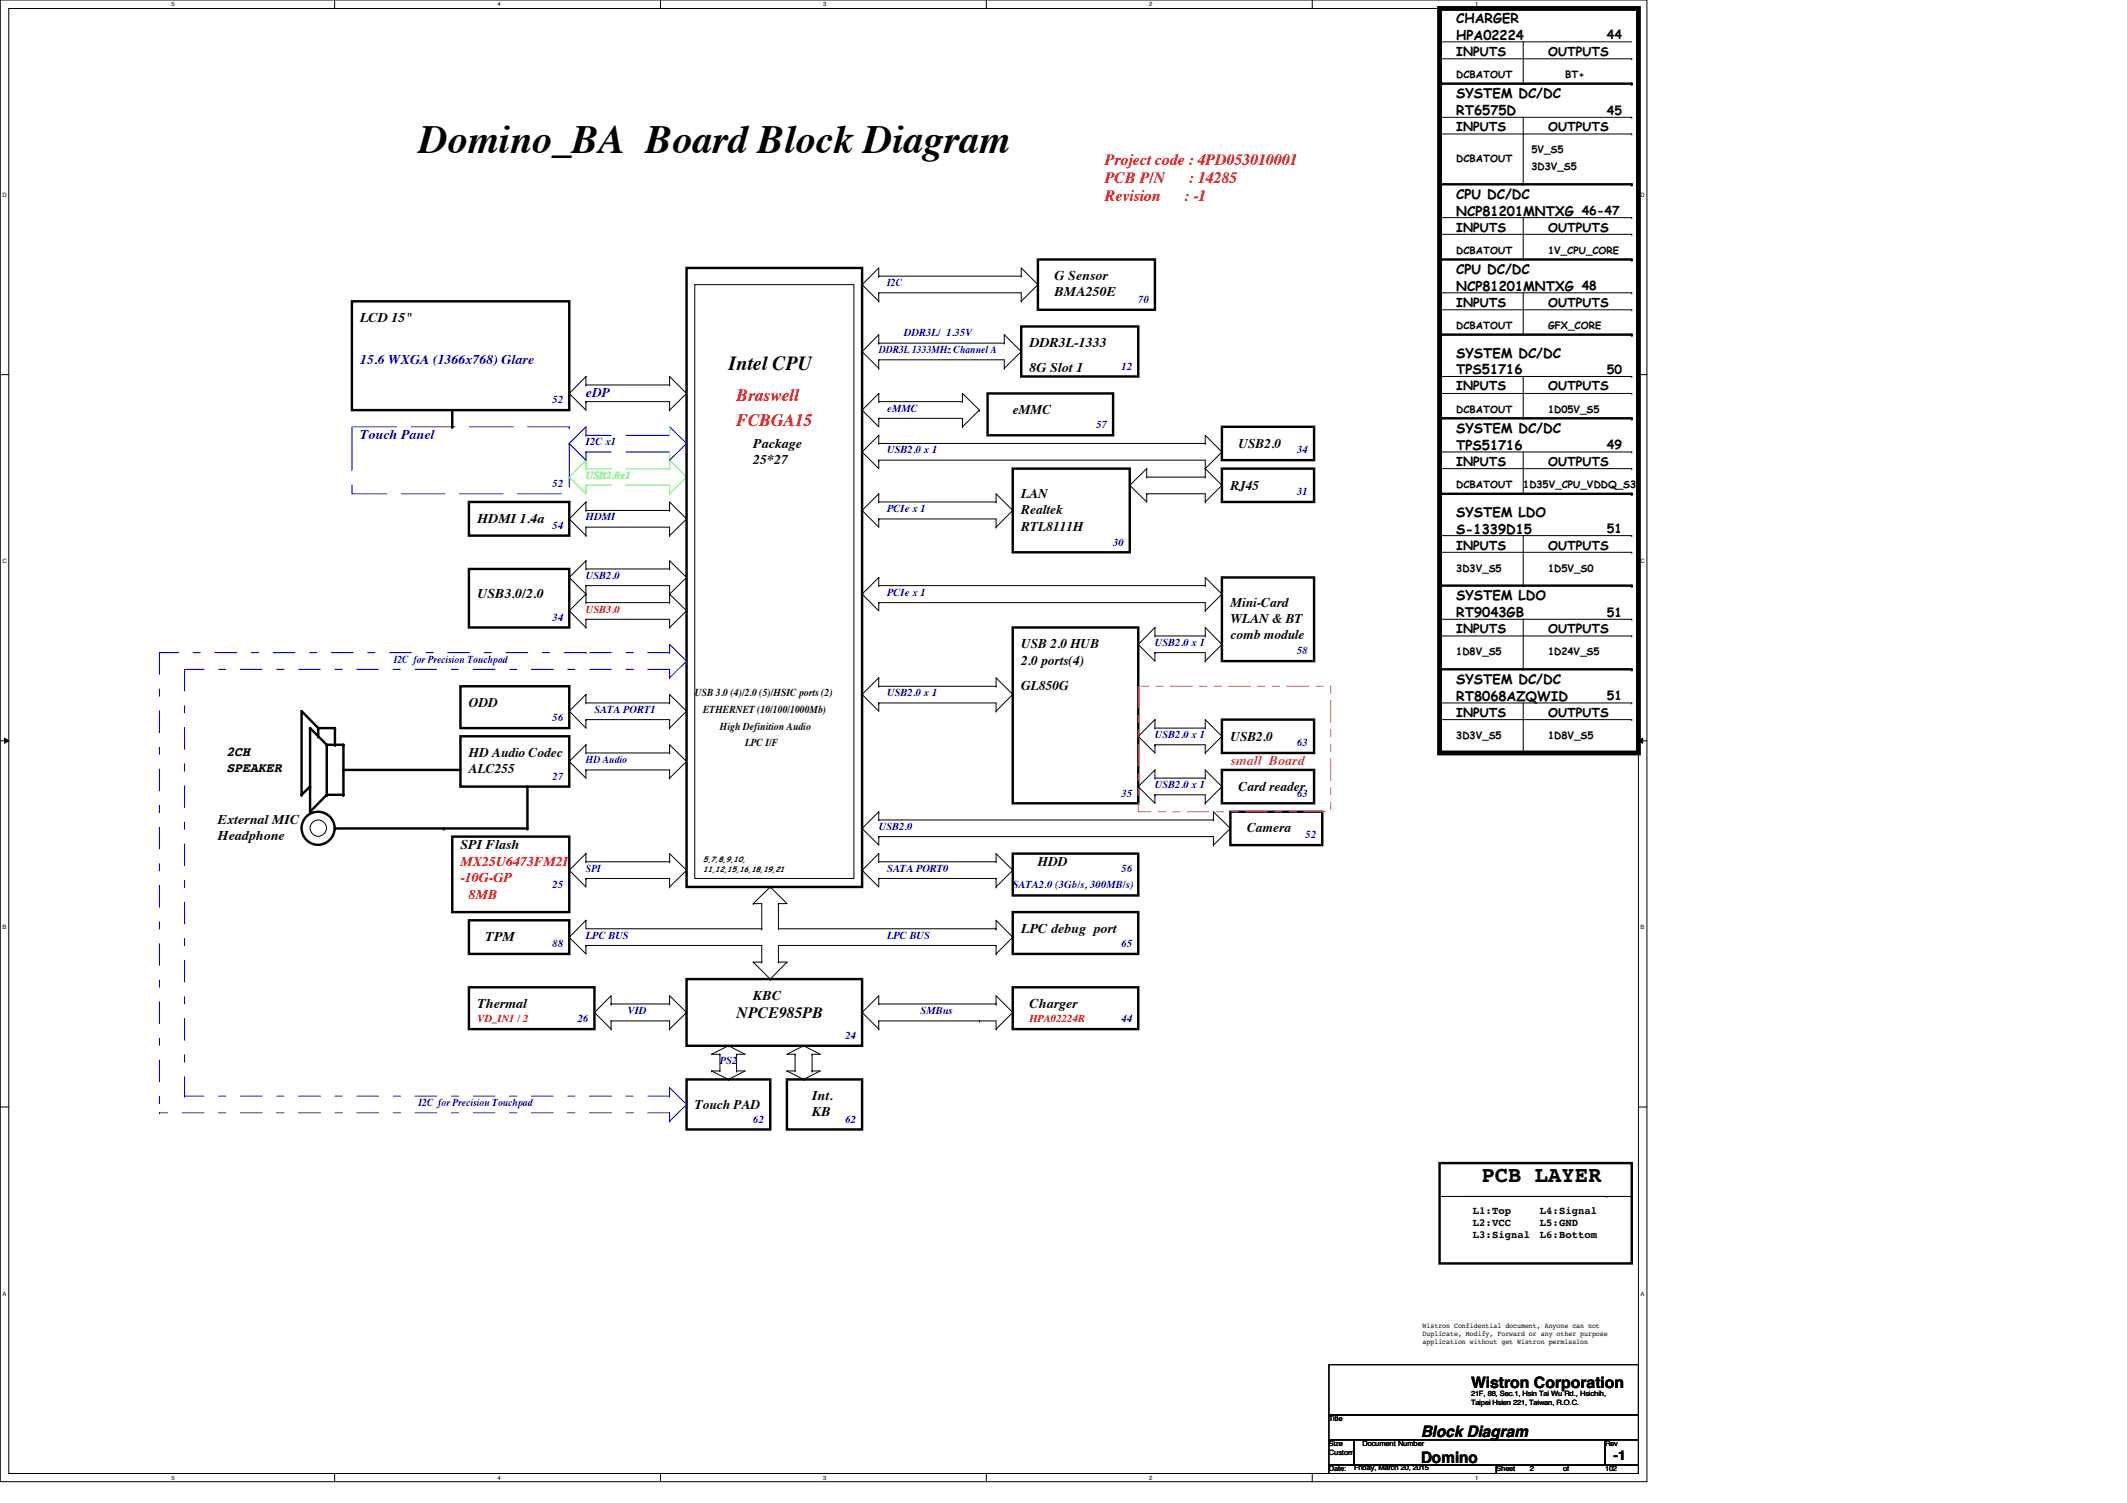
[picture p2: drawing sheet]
<svg xmlns="http://www.w3.org/2000/svg" width="297mm" height="210mm" viewBox="0 0 297 210" stroke-linecap="round" stroke-linejoin="round" font-family="sans-serif">
<path d="M0 0h230v206.9h-230zM1.2 1.2h227.6v204.6h-227.6z" fill="none" stroke="#000" stroke-width=".14"/>
<g fill="#fff">
<path d="M24 .1h.4v1h-.4z"/>
<path d="M24 205.9h.4v.9h-.4z"/>
</g>
<path d="M46.7 0v1.2M46.7 205.8v1.2" fill="none" stroke="#000" stroke-width=".14"/>
<g fill="#fff">
<path d="M69.5 .1h.4v1h-.4z"/>
<path d="M69.5 205.9h.4v.9h-.4z"/>
</g>
<path d="M92.2 0v1.2M92.2 205.8v1.2" fill="none" stroke="#000" stroke-width=".14"/>
<g fill="#fff">
<path d="M115 .1h.4v1h-.4z"/>
<path d="M115 205.9h.4v.9h-.4z"/>
</g>
<path d="M137.7 0v1.2M137.7 205.8v1.2" fill="none" stroke="#000" stroke-width=".14"/>
<g fill="#fff">
<path d="M160.5 .1h.4v1h-.4z"/>
<path d="M160.5 205.9h.4v.9h-.4z"/>
</g>
<path d="M183.3 0v1.2M183.3 205.8v1.2" fill="none" stroke="#000" stroke-width=".14"/>
<g fill="#fff">
<path d="M206 .1h.5v1h-.5z"/>
<path d="M206 205.9h.5v.9h-.5z"/>
<path d="M.3 26.8h.6v.9h-.6z"/>
<path d="M229.1 26.8h.6v.9h-.6z"/>
<path d="M.3 77.9h.6v.9h-.6z"/>
<path d="M229.1 77.9h.6v.9h-.6z"/>
</g>
<path d="M0 52.3h1.2M228.8 52.3h1.2" fill="none" stroke="#000" stroke-width=".14"/>
<g fill="#fff">
<path d="M.3 129h.6v1h-.6z"/>
<path d="M229.1 129h.6v1h-.6z"/>
</g>
<path d="M0 103.5h1.2M.6 103.1l.6 .4-.6 .3zM228.8 103.5h1.2M228.8 103.5l.6-.4v.7z" fill="none" stroke="#000" stroke-width=".14"/>
<path d="M.6 103.1l.6 .4-.6 .3zM228.8 103.5l.6-.4v.7z" fill="#000"/>
<g fill="#fff">
<path d="M.3 180.2h.6v.9h-.6z"/>
<path d="M229.1 180.2h.6v.9h-.6z"/>
</g>
<g fill="none" stroke="#000" stroke-width=".14">
<path d="M201 5.8h.1M201 8.2h26.9M201 16.4h26.9M201 18.7h26.9M201 5.8h26.9M212.7 11.7h.1M212.7 5.8v5.9M212.7 16.4v9.3M227.9 8.2h.1M227.9 16.4h.1M227.9 18.7h.1M97 39.8h22.2v82.9h-22.2z"/>
<path d="M120.4 39.8h.1M120.4 39.8l2.3 2.3M122.7 38.6h19.9M122.7 38.6h.1M122.7 38.6v-1.2l-2.3 2.4M142.6 38.6h.1M142.6 38.6v-1.2l2.3 2.4M144.9 39.8l-2.3 2.3M144.9 39.8h.1M201 30.4h26.9M201 32.7h26.9M212.7 25.7h.1"/>
<path d="M212.7 36.2h.1M212.7 30.4v5.8M227.9 30.4h.1M227.9 32.7h.1M79.5 54.9l2.3 2.4v-1.2M79.5 54.9h.1M81.8 56.1h11.7v1.2M81.8 53.8h11.7M81.8 52.6h.1M81.8 56.1h.1M81.8 53.8h.1M81.8 52.6l-2.3 2.3"/>
<path d="M81.8 52.6v1.2M93.5 57.3h.1M93.5 53.8h.1M93.5 53.8v-1.2l2.4 2.3M95.9 54.9l-2.4 2.4M95.9 54.9h.1M120.4 49.1h.1M120.4 57.3h.1M120.4 57.3l2.3 2.3v-1.2M120.4 49.1l2.3 2.3M122.7 47.9h17.5M122.7 50.2h17.5v1.2"/>
<path d="M122.7 40.9h19.9v1.2M122.7 56.1h11.7M122.7 58.4h11.7v1.2M122.7 47.9h.1M122.7 51.4h.1M122.7 50.2h.1M122.7 58.4h.1M122.7 54.9h.1M122.7 56.1h.1M122.7 42.1h.1M122.7 40.9h.1M122.7 40.9v1.2"/>
<path d="M122.7 47.9v-1.2l-2.3 2.4M122.7 50.2v1.2M122.7 54.9v1.2M122.7 54.9l-2.3 2.4M134.4 56.1h.1M134.4 59.6h.1M134.4 56.1v-1.2l2.4 2.4M136.8 57.3l-2.4 2.3M136.8 57.3h.1M140.2 47.9h.1M140.2 51.4h.1M140.2 47.9v-1.2l2.4 2.4"/>
<path d="M142.6 49.1l-2.4 2.3M142.6 49.1h.1M142.6 42.1h.1M201 54.9h26.9M201 52.6h26.9M201 40.9h26.9M201 43.3h26.9M212.7 58.4h.1M212.7 46.7h.1M212.7 40.9v5.8M212.7 52.6v5.8M227.9 54.9h.1"/>
<path d="M227.9 52.6h.1M227.9 40.9h.1M227.9 43.3h.1M79.5 72.5l2.3 2.3M79.5 72.5h.1M81.8 73.6h11.7v1.2M81.8 71.3h11.7M81.8 79.5h11.7M81.8 70.1h.1M81.8 74.8h.1M81.8 71.3h.1M81.8 73.6h.1"/>
<path d="M81.8 78.3h.1M81.8 79.5h.1M81.8 70.1v1.2M81.8 73.6v1.2M81.8 78.3v1.2M81.8 70.1l-2.3 2.4M81.8 78.3l-2.3 2.3M93.5 71.3h.1M93.5 74.8h.1M93.5 79.5h.1M93.5 71.3v-1.2l2.4 2.4M93.5 79.5v-1.2l2.4 2.3"/>
<path d="M95.9 72.5l-2.4 2.3M95.9 72.5h.1M120.4 71.3h.1M120.4 63.1h.1M120.4 63.1l2.3 2.3v-1.1M120.4 71.3l2.3 2.3v-1.1M122.7 64.3h45.6v2.3M122.7 61.9h45.6M122.7 70.1h.1M122.7 72.5h.1M122.7 69h.1M122.7 61.9h.1"/>
<path d="M122.7 64.3h.1M122.7 60.8h.1M122.7 60.8v1.1M122.7 69v1.1M122.7 69l-2.3 2.3M122.7 60.8l-2.3 2.3M122.7 72.5h16.4v1.1M122.7 70.1h16.4M139.1 73.6h.1M139.1 70.1h.1M139.1 70.1v-1.1l2.3 2.3M141.4 71.3h.1"/>
<path d="M141.4 71.3l-2.3 2.3M157.8 67.8h.1M157.8 67.8l2.3 2.3v-1.1M160.1 65.4h.1M160.1 69h.1M160.1 66.6h.1M160.1 65.4v1.2M160.1 65.4l-2.3 2.4M160.1 69h8.2v1.1M160.1 66.6h8.2M168.3 70.1h.1M168.3 66.6h.1"/>
<path d="M168.3 65.4h.1M168.3 61.9h.1M168.3 61.9v-1.1l2.3 2.3M168.3 65.4l2.3 2.4M170.6 67.8l-2.3 2.3M170.6 63.1l-2.3 2.3M170.6 67.8h.1M170.6 63.1h.1M201 65.4h26.9M201 63.1h26.9M201 74.8h26.9M201 77.1h26.9"/>
<path d="M212.7 69h.1M212.7 63.1v5.9M212.7 74.8v7M227.9 65.4h.1M227.9 63.1h.1M227.9 74.8h.1M227.9 77.1h.1M79.5 99.3l2.3 2.4v-1.2M79.5 85.3l2.3 2.3M79.5 80.6l2.3 2.4M79.5 85.3h.1M79.5 99.3h.1"/>
<path d="M79.5 80.6h.1M81.8 81.8h11.7v2.4M81.8 86.5h11.7v1.1M81.8 98.2h11.7M81.8 84.2h11.7M81.8 83h.1M81.8 86.5h.1M81.8 87.6h.1M81.8 84.2h.1M81.8 97h.1M81.8 98.2h.1M81.8 81.8h.1"/>
<path d="M81.8 81.8v2.4M81.8 86.5v1.1M81.8 97v1.2M81.8 83l-2.3 2.3M81.8 97l-2.3 2.3M93.5 84.2h.1M93.5 87.6h.1M93.5 98.2h.1M93.5 83h.1M93.5 98.2v-1.2l2.4 2.3M93.5 83l2.4 2.3M95.9 85.3l-2.4 2.3"/>
<path d="M95.9 99.3l-2.4 2.4M95.9 80.6l-2.4 2.4M95.9 85.3h.1M95.9 99.3h.1M95.9 80.6h.1M120.4 97h.1M120.4 83h.1M120.4 97l2.3 2.3v-1.1M120.4 83l2.3 2.3v-1.1M122.7 84.2h45.6v1.1M122.7 81.8h45.6M122.7 95.8h.1"/>
<path d="M122.7 98.2h.1M122.7 94.7h.1M122.7 81.8h.1M122.7 84.2h.1M122.7 80.6h.1M122.7 94.7l-2.3 2.3M122.7 80.6v1.2M122.7 94.7v1.1M122.7 80.6l-2.3 2.4M122.7 98.2h16.4v1.1M122.7 95.8h16.4M139.1 99.3h.1"/>
<path d="M139.1 95.8h.1M139.1 95.8v-1.1l2.3 2.3M141.4 97h.1M141.4 97l-2.3 2.3M159 90l2.3 2.3v-1.2M159 90h.1M161.3 88.8h.1M161.3 91.1h.1M161.3 87.6h.1M161.3 87.6l-2.3 2.4M161.3 87.6v1.2M161.3 91.1h7v1.2"/>
<path d="M161.3 88.8h7M168.3 92.3h.1M168.3 88.8h.1M168.3 85.3h.1M168.3 81.8h.1M168.3 81.8v-1.2l2.3 2.4M168.3 88.8v-1.2l2.3 2.4M170.6 90l-2.3 2.3M170.6 83l-2.3 2.3M170.6 90h.1M170.6 83h.1M201 98.2h26.9"/>
<path d="M201 88.8h26.9M201 86.5h26.9M212.7 81.8h.1M212.7 93.5h.1M212.7 86.5v7M212.7 98.2v7M227.9 98.2h.1M227.9 88.8h.1M227.9 86.5h.1M79.5 106.3l2.3 2.4v-1.2M79.5 106.3h.1M81.8 100.5h11.7v1.2"/>
<path d="M81.8 107.5h11.7v1.2M81.8 105.2h11.7M81.8 119.2h.1M81.8 105.2h.1M81.8 107.5h.1M81.8 104h.1M81.8 100.5h.1M81.8 104v1.2M81.8 119.2v1.2M81.8 119.2l-2.3 2.3M81.8 104l-2.3 2.3M93.5 105.2h.1"/>
<path d="M93.5 108.7h.1M93.5 101.7h.1M93.5 105.2v-1.2l2.4 2.3M95.9 106.3l-2.4 2.4M95.9 106.3h.1M120.4 115.7h.1M120.4 115.7l2.3 2.3v-1.2M122.7 116.8h46.8v1.2M122.7 114.5h46.8M122.7 119.2h.1M122.7 114.5h.1M122.7 116.8h.1"/>
<path d="M122.7 113.4h.1M122.7 113.4v1.1M122.7 119.2v1.2M122.7 119.2l-2.3 2.3M122.7 113.4l-2.3 2.3M159 102.8l2.3 2.4v-1.2M159 109.9l2.3 2.3v-1.2M159 102.8h.1M159 109.9h.1M161.3 101.7h.1M161.3 104h.1M161.3 100.5h.1"/>
<path d="M161.3 108.7h.1M161.3 111h.1M161.3 107.5h.1M161.3 100.5v1.2M161.3 107.5v1.2M161.3 100.5l-2.3 2.3M161.3 107.5l-2.3 2.4M161.3 104h7v1.2M161.3 111h7v1.2M161.3 101.7h7M161.3 108.7h7M168.3 105.2h.1"/>
<path d="M168.3 101.7h.1M168.3 112.2h.1M168.3 108.7h.1M168.3 101.7v-1.2l2.3 2.3M168.3 108.7v-1.2l2.3 2.4M169.5 118h.1M169.5 114.5h.1M169.5 114.5v-1.1l2.3 2.3M170.6 102.8l-2.3 2.4M170.6 109.9l-2.3 2.3M170.6 102.8h.1M170.6 109.9h.1"/>
<path d="M171.8 115.7l-2.3 2.3M171.8 115.7h.1M201 100.5h26.9M212.7 105.2h.1M227.9 100.5h.1M79.5 121.5l2.3 2.4v-1.2M79.5 130.9l2.3 2.3v-1.2M79.5 130.9h.1M79.5 121.5h.1M81.8 122.7h11.7v1.2M81.8 120.4h11.7M81.8 132h24.6v2.4"/>
<path d="M81.8 128.5h.1M81.8 132h.1M81.8 120.4h.1M81.8 122.7h.1M81.8 128.5v1.2h24.6M81.8 128.5l-2.3 2.4M93.5 120.4h.1M93.5 123.9h.1M93.5 120.4v-1.2l2.4 2.3M95.9 121.5l-2.4 2.4M95.9 121.5h.1M105.2 134.4h1.2"/>
<path d="M105.2 126.2h1.2v3.5M105.2 134.4h.1M105.2 126.2h.1M105.2 134.4l2.4 2.3M106.4 129.7h.1M106.4 134.4h.1M107.6 136.7h.1M107.6 123.9h.1M107.6 123.9l2.3 2.3h-1.2M107.6 123.9l-2.4 2.3M108.7 126.2h.1M108.7 134.4h.1"/>
<path d="M108.7 129.7h.1M108.7 129.7h30.4M108.7 134.4h1.2M108.7 126.2v3.5M109.9 134.4h.1M109.9 134.4l-2.3 2.3M120.4 121.5h.1M120.4 121.5l2.3 2.4v-1.2M122.7 120.4h.1M122.7 122.7h.1M122.7 122.7h16.4M122.7 120.4h16.4"/>
<path d="M139.1 132h-30.4v2.4M139.1 122.7h.1M139.1 123.9h.1M139.1 120.4h.1M139.1 129.7h.1M139.1 132h.1M139.1 133.2h.1M139.1 120.4v-1.2l2.3 2.3M139.1 122.7v1.2M139.1 129.7v-1.2l2.3 2.4M139.1 132v1.2M141.4 121.5h.1"/>
<path d="M141.4 130.9h.1M141.4 121.5l-2.3 2.4M141.4 130.9l-2.3 2.3M0 154.6h1.2M83 141.4h.1M83 141.4l2.3 2.3M85.3 142.6h8.2v1.1M85.3 140.2h8.2M85.3 140.2h.1M85.3 143.7h.1M85.3 142.6h.1M85.3 140.2v-1.1l-2.3 2.3"/>
<path d="M85.3 142.6v1.1M93.5 140.2h.1M93.5 143.7h.1M93.5 140.2v-1.1l2.4 2.3M95.9 141.4l-2.4 2.3M95.9 141.4h.1M99.4 149.6h.1M99.4 149.6l2.3 1.1M99.4 149.6h1.1M100.5 147.2h.1M100.5 149.6h.1M100.5 147.2v2.4"/>
<path d="M101.7 146l-2.3 1.2h1.1M101.7 146h.1M101.7 150.7h.1M101.7 146l2.4 1.2h-1.2M102.9 149.6h1.2l-2.4 1.1M102.9 149.6h.1M102.9 147.2h.1M102.9 147.2v2.4M109.9 149.6h.1M109.9 149.6l2.3 1.1M109.9 149.6h1.1M111 147.2h.1"/>
<path d="M111 149.6h.1M111 147.2v2.4M112.2 146l-2.3 1.2h1.1M112.2 146h.1M112.2 150.7h.1M112.2 146l2.4 1.2h-1.2M113.4 149.6h1.2l-2.4 1.1M113.4 149.6h.1M113.4 147.2h.1M113.4 147.2v2.4M120.4 141.4h.1M120.4 141.4l2.3 2.3"/>
<path d="M122.7 143.7h.1M122.7 142.6h.1M122.7 140.2h.1M122.7 142.6h16.4v1.1M122.7 140.2v-1.1l-2.3 2.3M122.7 142.6v1.1M122.7 140.2h16.4M136.8 142.6h.1M139.1 140.2h.1M139.1 143.7h.1M139.1 140.2v-1.1l2.3 2.3M141.4 141.4h.1"/>
<path d="M141.4 141.4l-2.3 2.3M228.8 154.6h1.2M201 167.1h26.9M224.4 167.1h.1M227.9 167.1h.1M185.6 190.6h43.2v7h-43.2zM185.6 197.6h43.2v3.5h-43.2zM185.6 201.1h3.5v3.5h-3.5zM185.6 204.6h23.4v1.2h-23.4zM189.1 201.1h35.1v3.5h-35.1zM209 204.6h19.8v1.2h-19.8zM224.2 201.1h4.6v3.5h-4.6z"/>
<circle cx="44.4" cy="115.6" r="1.14"/>
</g>
<g fill="none" stroke="#000" stroke-width=".34">
<path d="M201 11.7h26.9M95.9 37.4h24.5v86.5h-24.5zM144.9 36.2h16.4v7.1h-16.4zM201 25.7h26.9M201 36.2h26.9M49.1 42.1h30.4v15.2h-30.4zM63.2 57.3v2.3M137.9 54.9h17.5v5.9h-17.5zM142.6 45.6h16.4v7h-16.4zM170.6 59.6h12.9v4.7h-12.9zM201 58.4h26.9M201 46.7h26.9"/>
<path d="M65.5 70.1h14v4.7h-14zM65.5 79.5h14v8.1h-14zM141.4 65.4h16.4v11.7h-16.4zM170.6 65.4h12.9v4.7h-12.9zM201 69h26.9M64.3 95.8h15.2v5.9h-15.2zM141.4 87.6h17.6v24.6h-17.6zM170.6 80.6h12.9v11.7h-12.9zM201 81.8h26.9M201 93.5h26.9M44.4 101.7l-2.3-2.4v11.7l1.2-1.1M44.4 101.7h2.4v2.3"/>
<path d="M44.4 101.7v1.1M45.6 104l-2.3-2.3v11.7l2.3-2.4M45.6 104v7M45.6 104h2.4v7h-2.4M48 107.5h16.3M63.2 116.8h16.3v10.6h-16.3zM64.3 102.8h15.2v7.1h-15.2zM73.7 109.9v5.8h-26.9M141.4 119.2h17.6v5.9h-17.6zM170.6 100.5h12.9v4.7h-12.9zM170.6 107.5h12.9v4.7h-12.9zM171.8 113.4h12.9v4.6h-12.9z"/>
<path d="M201 105.2h26.9M65.5 137.9h17.5v5.8h-17.5zM65.5 128.5h14v4.7h-14zM95.9 136.7h24.5v9.3h-24.5zM141.4 127.4h17.6v5.8h-17.6zM141.4 137.9h17.6v5.8h-17.6zM95.9 150.7h11.7v7h-11.7zM109.9 150.7h10.5v7h-10.5zM201 162.4h26.9v14h-26.9z"/>
<circle cx="44.4" cy="115.7" r="2.31"/>
</g>
<g fill="none" stroke="#00f" stroke-width=".14" stroke-dasharray="6.1 2">
<path d="M49.1 59.6h30.4v9.4h-30.4zM81.8 59.6h.1M81.8 59.6l-2.3 2.3M93.5 59.6l2.4 2.3M79.5 61.9h.1M81.8 60.8v-1.2M81.8 64.3v-1.2M81.8 63.1h.1M81.8 64.3l-2.3-2.4M81.8 60.8h.1M93.5 60.8h-11.7M93.5 63.1h-11.7"/>
<path d="M93.5 64.3l2.4-2.4M95.9 61.9h.1M93.5 90l2.4 2.3M95.9 92.3h.1"/>
</g>
<g fill="none" stroke="#0f0" stroke-width=".14" stroke-dasharray="6.1 2">
<path d="M93.5 59.6v1.2M79.5 66.6h.1M81.8 65.4v-1.1M81.8 64.3h.1M81.8 69v-1.2M81.8 67.8h.1M81.8 64.3l-2.3 2.3M81.8 69l-2.3-2.4M81.8 65.4h.1M93.5 65.4h-11.7M93.5 67.8h-11.7M93.5 64.3l2.4 2.3"/>
<path d="M93.5 67.8v1.2M93.5 69h.1M93.5 64.3v1.1M93.5 65.4h.1M93.5 69l2.4-2.4M93.5 63.1v1.2M93.5 64.3h.1M93.5 60.8h.1M95.9 66.6h.1"/>
</g>
<g fill="#000">
<circle cx="227.9" cy="11.7" r=".17"/>
<circle cx="227.9" cy="36.2" r=".17"/>
<circle cx="227.9" cy="25.7" r=".17"/>
<circle cx="63.2" cy="59.6" r=".17"/>
<circle cx="227.9" cy="58.4" r=".17"/>
<circle cx="227.9" cy="46.7" r=".17"/>
<circle cx="227.9" cy="69" r=".17"/>
<circle cx="227.9" cy="81.8" r=".17"/>
<circle cx="227.9" cy="93.5" r=".17"/>
<circle cx="42.1" cy="111" r=".17"/>
<circle cx="43.3" cy="109.9" r=".17"/>
<circle cx="43.3" cy="113.4" r=".17"/>
<circle cx="43.3" cy="101.7" r=".17"/>
<circle cx="44.4" cy="102.8" r=".17"/>
<circle cx="44.4" cy="101.7" r=".17"/>
<circle cx="45.6" cy="104" r=".17"/>
<circle cx="45.6" cy="111" r=".17"/>
<circle cx="46.8" cy="104" r=".17"/>
<circle cx="46.8" cy="101.7" r=".17"/>
<circle cx="46.8" cy="115.7" r=".17"/>
<circle cx="48" cy="104" r=".17"/>
<circle cx="48" cy="111" r=".17"/>
<circle cx="48" cy="107.5" r=".17"/>
<circle cx="62" cy="115.7" r=".17"/>
<circle cx="73.7" cy="115.7" r=".17"/>
<circle cx="227.9" cy="105.2" r=".17"/>
</g>
<path d="M159 95.8h26.8v17.6h-26.8z" fill="none" stroke="#ff8000" stroke-width=".14" stroke-dasharray="3 1 1 1 1 1"/>
<g fill="none" stroke="#00f" stroke-width=".14" stroke-dasharray="3 2 1 2">
<path d="M22.3 91.1h.1M22.3 91.1v64.3M25.8 93.5h.1M25.8 93.5v59.6M81.8 91.1h-59.5M81.8 91.1h.1M93.5 91.1h-11.7M93.5 93.5h-67.7M93.5 93.5v1.2M93.5 94.7h.1M93.5 90v1.1M93.5 91.1h.1"/>
<path d="M93.5 94.7l2.4-2.4M95.9 92.3h.1M22.3 155.4h.1M25.8 153.1h.1M93.5 153.1h-67.7M93.5 155.4h-71.2M93.5 151.9l2.4 2.4M93.5 155.4v1.2M93.5 156.6h.1M93.5 151.9v1.2M93.5 153.1h.1M93.5 156.6l2.4-2.3"/>
<path d="M95.9 154.3h.1"/>
</g>
<path d="M201 1.2h27.8v104h-27.8z" fill="none" stroke="#000" stroke-width=".68"/>
<text font-size="5.6" x="58.5" y="21.4">Domino_BA Board Block Diagram</text>
<text font-size="3.1" x="206.9" y="165.1">PCB LAYER</text>
<text font-size="2.8" x="101.7" y="51.6">Intel CPU</text>
<g font-size="2.4" fill="#f00">
<text x="102.9" y="56">Braswell</text>
<text x="102.9" y="59.5">FCBGA15</text>
</g>
<g font-size="2.2" fill="#f00">
<text x="154.3" y="23">Project code : 4PD053010001</text>
<text x="154.3" y="25.6">PCB P/N</text>
<text x="154.3" y="28.1">Revision</text>
<text x="165.4" y="28.1">: -1</text>
<text x="166" y="25.6">: 14285</text>
</g>
<g font-size="2.2">
<text x="102.9" y="142.2">NPCE985PB</text>
<text x="205.4" y="193.8">Wistron Corporation</text>
<text x="198.5" y="200.7">Block Diagram</text>
<text x="198.5" y="204.3">Domino</text>
</g>
<g font-size="1.9">
<text x="203.4" y="5.5">HPA02224</text>
<text x="203.4" y="3.2">CHARGER</text>
<text x="203.4" y="16.1">RT6575D</text>
<text x="203.4" y="13.7">SYSTEM DC/DC</text>
<text x="203.4" y="27.8">CPU DC/DC</text>
<text x="203.4" y="30.1">NCP81201MNTXG 46-47</text>
<text x="147.3" y="41.4">BMA250E</text>
<text x="147.3" y="39.2">G Sensor</text>
<text x="203.4" y="40.6">NCP81201MNTXG 48</text>
<text x="203.4" y="38.3">CPU DC/DC</text>
<text x="50.3" y="45">LCD 15&quot;</text>
<text x="143.8" y="52">8G Slot 1</text>
<text x="143.8" y="48.5">DDR3L-1333</text>
<text x="203.4" y="52.3">TPS51716</text>
<text x="203.4" y="50">SYSTEM DC/DC</text>
<text x="141.4" y="57.8">eMMC</text>
<text x="105.2" y="64.8">25*27</text>
<text x="105.2" y="62.5">Package</text>
<text x="173" y="62.5">USB2.0</text>
<text x="203.4" y="60.5">SYSTEM DC/DC</text>
<text x="203.4" y="62.8">TPS51716</text>
<text x="142.6" y="69.5">LAN</text>
<text x="142.6" y="71.8">Realtek</text>
<text x="171.8" y="68.4">RJ45</text>
<text x="66.7" y="73">HDMI 1.4a</text>
<text x="142.6" y="74.2">RTL8111H</text>
<text x="203.4" y="72.1">SYSTEM LDO</text>
<text x="203.4" y="74.5">S-1339D15</text>
<text x="66.7" y="83.5">USB3.0/2.0</text>
<text x="203.4" y="83.8">SYSTEM LDO</text>
<text x="171.8" y="84.7">Mini-Card</text>
<text x="171.8" y="87">WLAN &amp; BT</text>
<text x="171.8" y="89.2">comb module</text>
<text x="203.4" y="86.2">RT9043GB</text>
<text x="142.6" y="90.6">USB 2.0 HUB</text>
<text x="142.6" y="92.9">2.0 ports(4)</text>
<text x="203.4" y="95.5">SYSTEM DC/DC</text>
<text x="65.5" y="98.7">ODD</text>
<text x="142.6" y="96.4">GL850G</text>
<text x="203.4" y="97.9">RT8068AZQWID</text>
<text x="31.6" y="105.6">2CH</text>
<text x="31.6" y="107.8">SPEAKER</text>
<text x="65.5" y="108">ALC255</text>
<text x="65.5" y="105.7">HD Audio Codec</text>
<text x="171.8" y="103.4">USB2.0</text>
<text x="173" y="110.4">Card reader</text>
<text x="30.4" y="117.3">Headphone</text>
<text x="30.4" y="115.1">External MIC</text>
<text x="64.3" y="118.6">SPI Flash</text>
<text x="174.2" y="116.2">Camera</text>
<text x="144.9" y="120.9">HDD</text>
<text x="67.8" y="131.4">TPM</text>
<text x="142.6" y="130.3">LPC debug port</text>
<text x="66.7" y="140.8">Thermal</text>
<text x="105.2" y="139.6">KBC</text>
<text x="143.8" y="140.8">Charger</text>
<text x="97" y="154.8">Touch PAD</text>
<text x="113.4" y="155.9">KB</text>
<text x="113.4" y="153.6">Int.</text>
<text x="225.3" y="204">-1</text>
</g>
<g font-size="1.9" fill="#00f">
<text x="50.3" y="50.8">15.6 WXGA (1366x768) Glare</text>
<text x="81.8" y="55.5">eDP</text>
<text x="50.3" y="61.3">Touch Panel</text>
</g>
<text font-size="1.9" fill="#ff8000" x="171.8" y="106.9">small Board</text>
<g font-size="1.9" fill="#f00">
<text x="64.3" y="123.2">-10G-GP</text>
<text x="64.3" y="120.9">MX25U6473FM2I</text>
<text x="65.5" y="125.6">8MB</text>
</g>
<g font-size="1.7">
<text x="224.4" y="5.5">44</text>
<text x="203.4" y="7.8">INPUTS</text>
<text x="216.2" y="7.8">OUTPUTS</text>
<text x="224.4" y="16">45</text>
<text x="203.4" y="18.3">INPUTS</text>
<text x="216.2" y="18.3">OUTPUTS</text>
<text x="203.4" y="32.3">INPUTS</text>
<text x="216.2" y="32.3">OUTPUTS</text>
<text x="203.4" y="42.8">INPUTS</text>
<text x="216.2" y="42.8">OUTPUTS</text>
<text x="224.4" y="52.2">50</text>
<text x="203.4" y="54.5">INPUTS</text>
<text x="216.2" y="54.5">OUTPUTS</text>
<text x="203.4" y="65.1">INPUTS</text>
<text x="216.2" y="65.1">OUTPUTS</text>
<text x="224.4" y="62.7">49</text>
<text x="203.4" y="76.8">INPUTS</text>
<text x="216.2" y="76.8">OUTPUTS</text>
<text x="224.4" y="74.4">51</text>
<text x="203.4" y="88.4">INPUTS</text>
<text x="216.2" y="88.4">OUTPUTS</text>
<text x="224.4" y="86.1">51</text>
<text x="203.4" y="100.1">INPUTS</text>
<text x="216.2" y="100.1">OUTPUTS</text>
<text x="224.4" y="97.8">51</text>
</g>
<g font-size="1.5" fill="#00f">
<text x="123.9" y="40">I2C</text>
<text x="126.2" y="47">DDR3L/ 1.35V</text>
<text x="159" y="42.3">70</text>
<text x="122.7" y="49.3">DDR3L 1333MHz Channel A</text>
<text x="156.6" y="51.6">12</text>
<text x="77.2" y="56.3">52</text>
<text x="123.9" y="57.5">eMMC</text>
<text x="153.1" y="59.8">57</text>
<text x="81.8" y="62.2">I2C x1</text>
<text x="123.9" y="63.3">USB2.0 x 1</text>
<text x="181.1" y="63.3">34</text>
<text x="77.2" y="68">52</text>
<text x="123.9" y="71.5">PCIe x 1</text>
<text x="181.1" y="69.2">31</text>
<text x="77.2" y="73.9">54</text>
<text x="81.8" y="72.7">HDMI</text>
<text x="155.4" y="76.2">30</text>
<text x="81.8" y="80.9">USB2.0</text>
<text x="123.9" y="83.2">PCIe x 1</text>
<text x="77.2" y="86.7">34</text>
<text x="55" y="92.5">I2C for Precision Touchpad</text>
<text x="161.3" y="90.2">USB2.0 x 1</text>
<text x="181.1" y="91.4">58</text>
<text x="77.2" y="100.7">56</text>
<text x="83" y="99.6">SATA PORT1</text>
<text x="123.9" y="97.2">USB2.0 x 1</text>
<text x="81.8" y="106.6">HD Audio</text>
<text x="161.3" y="103.1">USB2.0 x 1</text>
<text x="181.1" y="104.2">63</text>
<text x="77.2" y="108.9">27</text>
<text x="156.6" y="111.3">35</text>
<text x="161.3" y="110.1">USB2.0 x 1</text>
<text x="181.1" y="111.3">63</text>
<text x="122.7" y="115.9">USB2.0</text>
<text x="182.3" y="117.1">52</text>
<text x="77.2" y="124.1">25</text>
<text x="81.8" y="121.8">SPI</text>
<text x="123.9" y="121.8">SATA PORT0</text>
<text x="141.4" y="124.1">SATA2.0 (3Gb/s, 300MB/s)</text>
<text x="156.6" y="121.8">56</text>
<text x="81.8" y="131.1">LPC BUS</text>
<text x="123.9" y="131.1">LPC BUS</text>
<text x="77.2" y="132.3">88</text>
<text x="156.6" y="132.3">65</text>
<text x="80.7" y="142.8">26</text>
<text x="87.7" y="141.6">VID</text>
<text x="128.6" y="141.6">SMBus</text>
<text x="156.6" y="142.8">44</text>
<text x="100.5" y="148.6">PS2</text>
<text x="118.1" y="145.1">24</text>
<text x="58.5" y="154.5">I2C for Precision Touchpad</text>
<text x="105.2" y="156.8">62</text>
<text x="118.1" y="156.8">62</text>
</g>
<text font-size="1.5" fill="#0f0" x="81.8" y="66.8">USB2.0x1</text>
<g font-size="1.5" fill="#f00">
<text x="81.8" y="85.6">USB3.0</text>
<text x="66.7" y="142.8">VD_IN1 / 2</text>
<text x="143.8" y="142.8">HPA02224R</text>
</g>
<g font-size="1.5">
<text x="97" y="97.2">USB 3.0 (4)/2.0 (5)/HSIC ports (2)</text>
<text x="98.2" y="99.6">ETHERNET (10/100/1000Mb)</text>
<text x="100.5" y="101.9">High Definition Audio</text>
<text x="104.1" y="104.2">LPC I/F</text>
<text x="205.7" y="169.5">L1:Top</text>
<text x="205.7" y="171.2">L2:VCC</text>
<text x="205.7" y="172.9">L3:Signal</text>
<text x="215" y="169.5">L4:Signal</text>
<text x="215" y="171.2">L5:GND</text>
<text x="215" y="172.9">L6:Bottom</text>
</g>
<g font-size="1.4">
<text x="203.4" y="10.9">DCBATOUT</text>
<text x="218.6" y="10.9">BT+</text>
<text x="203.4" y="22.6">DCBATOUT</text>
<text x="213.9" y="23.7">3D3V_S5</text>
<text x="213.9" y="21.4">5V_S5</text>
<text x="203.4" y="35.4">DCBATOUT</text>
<text x="216.2" y="35.4">1V_CPU_CORE</text>
<text x="203.4" y="45.9">DCBATOUT</text>
<text x="216.2" y="45.9">GFX_CORE</text>
<text x="203.4" y="57.6">DCBATOUT</text>
<text x="216.2" y="57.6">1D05V_S5</text>
<text x="203.4" y="68.2">DCBATOUT</text>
<text x="212.7" y="68.2">1D35V_CPU_VDDQ_S3</text>
<text x="203.4" y="79.8">3D3V_S5</text>
<text x="216.2" y="79.8">1D5V_S0</text>
<text x="203.4" y="91.5">1D8V_S5</text>
<text x="216.2" y="91.5">1D24V_S5</text>
<text x="203.4" y="103.2">3D3V_S5</text>
<text x="216.2" y="103.2">1D8V_S5</text>
</g>
<g font-size="1.1">
<text x="98.2" y="120.4">5,7,8,9,10,</text>
<text x="98.2" y="121.8">11,12,15,16,18,19,21</text>
</g>
<g font-size="1">
<text x="198.7" y="185.5">Wistron Confidential document, Anyone can not</text>
<text x="198.7" y="186.6">Duplicate, Modify, Forward or any other purpose</text>
<text x="198.7" y="187.7">application without get Wistron permission</text>
<text x="205.4" y="195">21F, 88, Sec.1, Hsin Tai Wu Rd., Hsichih,</text>
<text x="205.4" y="196.2">Taipei Hsien 221, Taiwan, R.O.C.</text>
<text x="185.6" y="198.5">Title</text>
<text x="185.6" y="203.2">Custom</text>
<text x="185.6" y="202">Size</text>
<text x="190.3" y="202">Document Number</text>
<text x="224.2" y="202">Rev</text>
<text x="185.6" y="205.5">Date:</text>
<text x="189.1" y="205.3">Friday, March 20, 2015</text>
<text x="209" y="205.5">Sheet</text>
<text x="213.7" y="205.5">2</text>
<text x="218.3" y="205.5">of</text>
<text x="224.2" y="205.5">102</text>
</g>
<g font-size=".8">
<text x="24" y=".9">5</text>
<text x="69.5" y=".9">4</text>
<text x="115" y=".9">3</text>
<text x="160.5" y=".9">2</text>
<text x="206" y=".9">1</text>
<text x=".3" y="27.5">D</text>
<text x="229.1" y="27.5">D</text>
<text x=".3" y="78.7">C</text>
<text x="229.1" y="78.7">C</text>
<text x=".3" y="129.8">B</text>
<text x="229.1" y="129.8">B</text>
<text x=".3" y="180.9">A</text>
<text x="229.1" y="180.9">A</text>
<text x="24" y="206.7">5</text>
<text x="69.5" y="206.7">4</text>
<text x="115" y="206.7">3</text>
<text x="160.5" y="206.7">2</text>
<text x="206" y="206.7">1</text>
</g>
</svg>
